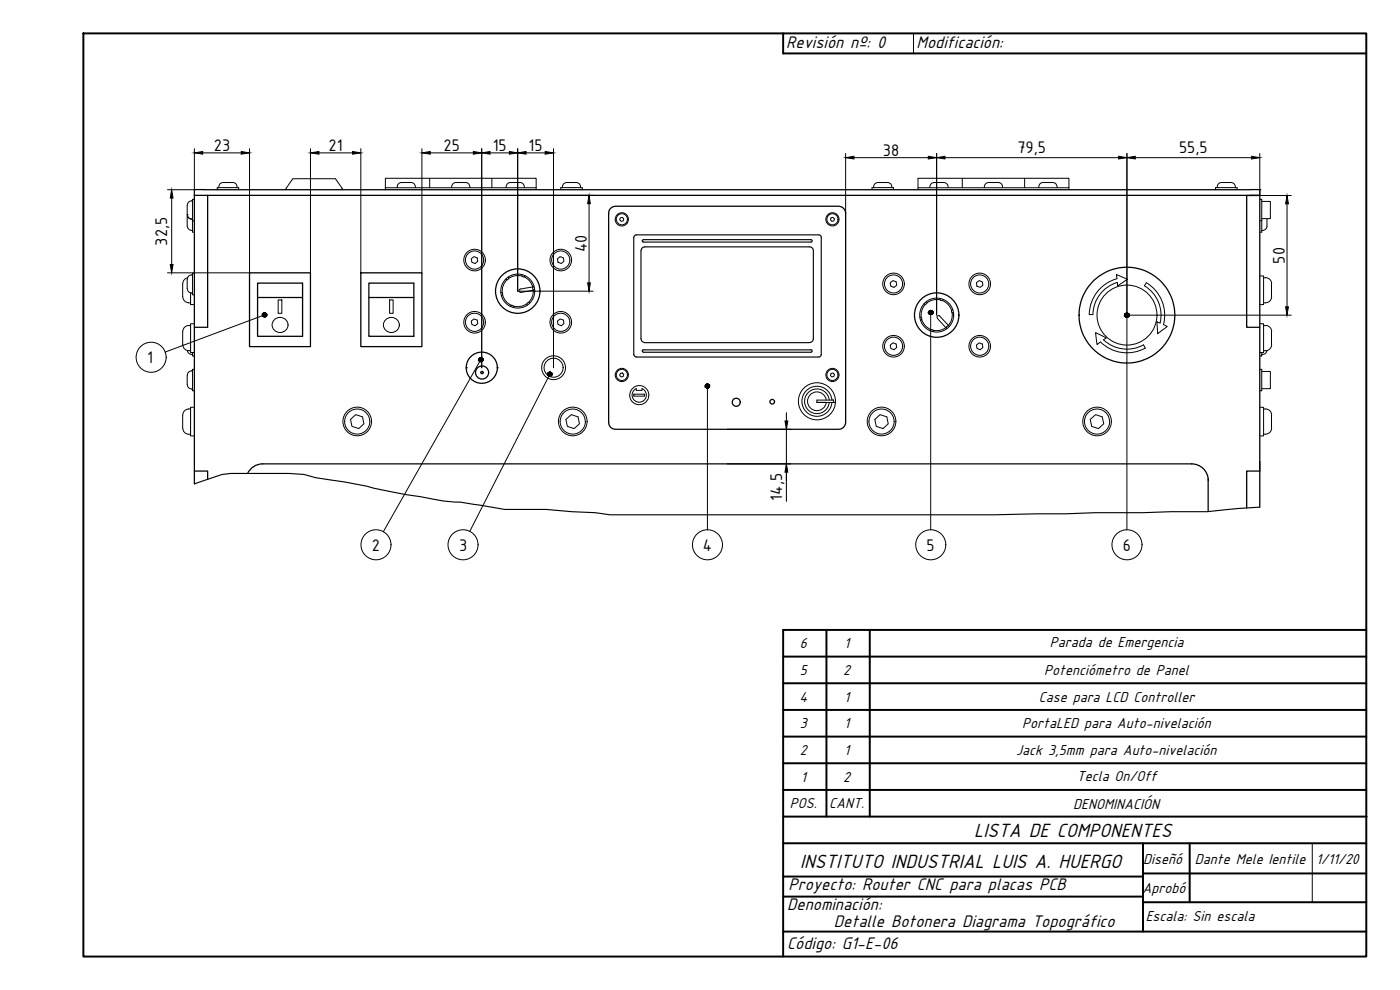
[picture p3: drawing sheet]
<svg xmlns="http://www.w3.org/2000/svg" width="420mm" height="297mm" viewBox="0 0 420 297" stroke-linecap="round" stroke-linejoin="round" font-family="sans-serif">
<!-- layer: 0 -->
<g fill="none" stroke="#000" stroke-width=".59">
<path d="M25 10h385v277h-385zM235 10v6M235 197h175M248 189v56M261 189v56M410 189h-175v98M235 213h175M235 205h175M235 229h175M235 221h175M235 237h175M235 253h175"/>
<path d="M235 245h175M343 253v26.5M357 253v17.7M235 279.5h175M235 269h108M235 263h108M343 270.7h67M343 262.1h67"/>
</g>
<g fill="none" stroke="#000" stroke-width=".3">
<path d="M274.2 10v6M51.5 59.4v20M58.3 44.6v12.3h-8.1M60.8 45.9h11.6M74.9 44.6v37.3h-24.7M93.2 44.6v37.3M95.7 45.9h10.1M108.3 44.6v37.3M126.6 44.6v37.3M129.1 45.9h13M144.6 44.6v65.7M147.1 45.9h5.8"/>
<path d="M155.4 44.6v42.8h22.6M155.4 58.6h22.6M157.9 45.9h5.7M166.1 44.6v65.7M253.8 46v18M256.3 47.3h22.3M281.1 46v48.6M283.6 47.3h52.1M338.2 46v113M340.7 47.3h34.9M378.1 46v12.6M378.1 58.7h9.4"/>
<path d="M176.8 61.1v23.8M386.2 61.2v30.9M54.8 85.1v4M79.4 94.5l-29.9 11.1M279.3 93.8v65.2M338.2 94.6h49.3M144.3 107.9l-29.3 51.7M165 112.3l-24 47.2M212.3 115.9v43.1M56.6 130.3h.6M218.2 128.8h19.1M218.2 139.2h19.1"/>
<path d="M236 123.8v2.5M236 128.8v21.6M393.8 253v17.7M410 245h.1"/>
<circle cx="45.4" cy="107.2" r="4.5"/>
<circle cx="112.8" cy="163.5" r="4.5"/>
<circle cx="139" cy="163.5" r="4.5"/>
<circle cx="212.3" cy="163.5" r="4.5"/>
<circle cx="279.3" cy="163.5" r="4.5"/>
<circle cx="338.2" cy="163.5" r="4.5"/>
</g>
<!-- layer: DIBUJO -->
<path d="M235 16h175" fill="none" stroke="#000" stroke-width=".59"/>
<!-- layer: Visible (ISO) -->
<g fill="none" stroke="#000" stroke-width=".3">
<path d="M58.3 59.8h-.5v9.8M65.2 56.9v-.6h3.2h3.3l-.1 .6M65.7 56.3a1.69 1.69 0 0 1 2.2-1.5h1a1.75 1.75 0 0 1 2.2 1.3v.2M102.7 56.5l-2-2.9h-12.7l-2.1 2.9v.4M115.7 56.9v-3.4h45.2v3.4M115.7 56.3h45.2M119.2 56.3a1.65 1.65 0 0 1 2.2-1.5h1.1a1.67 1.67 0 0 1 2.2 1.5M128.9 53.5v2.8M135.6 56.3a1.67 1.67 0 0 1 2.2-1.5h1a1.67 1.67 0 0 1 2.2 1.5M147.6 53.5v2.8M151.9 56.3a1.67 1.67 0 0 1 2.2-1.5h1.1a1.65 1.65 0 0 1 2.2 1.5M168.3 56.9v-.6h3.2h3.3v.6"/>
<path d="M168.8 56.3a1.67 1.67 0 0 1 2.2-1.5h1a1.67 1.67 0 0 1 2.2 1.5M261.7 56.9v-.6h3.2h3.3l-.1 .6M262.2 56.3a1.69 1.69 0 0 1 2.2-1.5h1a1.75 1.75 0 0 1 2.2 1.3v.2M275.5 56.9v-3.4h45.3v3.4M275.5 56.3h45.3M279.1 56.3a1.67 1.67 0 0 1 2.2-1.5h1a1.65 1.65 0 0 1 2.2 1.5M288.8 53.5v2.8M295.4 56.3a1.69 1.69 0 0 1 2.2-1.5h1.1a1.75 1.75 0 0 1 2.2 1.3v.2M307.5 53.5v2.8M311.8 56.3a1.65 1.65 0 0 1 2.2-1.5h1a1.69 1.69 0 0 1 2.2 1.5M364.8 56.9v-.6h3.2h3.3v.6M365.3 56.3a1.67 1.67 0 0 1 2.2-1.5h1.1a1.67 1.67 0 0 1 2.2 1.5"/>
<path d="M378.1 59.8h.6v9.8M378.1 58.6v.1M56.2 64.5h.1M56.2 61.6v2.9M56.2 64.4a1.29 1.29 0 0 0 1.3 1.3M56.2 64.7l.1 3.5a1.29 1.29 0 0 0 1.2 .9M57.5 69.2h.3M57.5 65.8h.3M57.5 60.3h.3M57.5 60.3a1.29 1.29 0 0 0-1.3 1.3M57.8 66.2h.5M58.3 69.6l-.5 .1"/>
<path d="M141.4 77.7l.8-.7 1 .4 .2 1-.8 .7-1-.4zM167.3 77.7l.8-.7 1 .4 .1 1-.8 .7-.9-.4zM186.2 65.3l.6-.1 .4 .5-.2 .6-.6 .1-.4-.5zM249.4 65.3l.6-.1 .4 .5-.2 .6-.6 .1-.4-.5zM378.1 69.6l.6 .1M378.1 66.2h.6M378.7 60.4h2.6v5.2h-2.6M378.7 69.2h.2M380.2 65.6v2.2a1.29 1.29 0 0 1-1.3 1.3M54.8 99.5l.1 3.9a1.89 1.89 0 0 0 2.3 1.8M54.9 89a1.94 1.94 0 0 0 2.3 1.9M56.3 83.3a1.8 1.8 0 0 0-1.4 1.8"/>
<path d="M56.6 97.7h.6M56.7 97.6a1.8 1.8 0 0 0-1.8 1.8M57.2 87.9v3.5h1.1M57.5 88h.3M57.5 82.5h.3M57.5 82.5a1.29 1.29 0 0 0-1.3 1.3l.1 3.2a1.29 1.29 0 0 0 1.2 .9M58.3 97.1h-1.1v8.7h1.1M58.3 82h-.5v6.5h.5M83.5 90h1.1v4h-1.1zM116.9 90h1.1v4h-1.1zM141.4 96.3l.8-.6 1 .3 .2 1.1-.8 .6-1-.3zM150.3 87.7a.49 .49 0 0 1 .6 .4 .49 .49 0 0 1-.4 .6"/>
<path d="M150.8 88.4l.5 1.2 .7 .9 1.5 1.1M152.2 83.9l-1.1 1.5-.3 1.2-.1 1.2M152.5 83.1a.49 .49 0 0 1 0 .7 .49 .49 0 0 1-.7-.1M153.1 91.9a.49 .49 0 0 1 .7-.3 .49 .49 0 0 1 .3 .7M156.7 82.4a.49 .49 0 0 0 .2 .7 .49 .49 0 0 0 .7-.3M156.7 82.9l-1.8-.2-1.2 .3-1.1 .6M157.3 83.1l1.5 1 .7 1 .4 1.2M158.1 91.1l-1.1 .6-1.1 .3-1.9-.2M159 90.9a.49 .49 0 0 0-.7 0 .49 .49 0 0 0-.1 .7M159.9 86.1l-3.7 .6a.49 .49 0 0 0-.4 .6 .49 .49 0 0 0 .5 .4l3.7-.6M160 86.9v1.2l-.3 1.2-1.1 1.5M160.3 86a.49 .49 0 0 0-.4 .6 .49 .49 0 0 0 .5 .4"/>
<path d="M167.3 96.3l.8-.6 1 .3 .1 1.1-.8 .6-.9-.3zM265.4 85.2a2.73 2.73 0 0 0 2.8 2.7 2.73 2.73 0 0 0 2.7-2.7M265.4 85.2a2.73 2.73 0 0 1 2.8-2.7 2.73 2.73 0 0 1 2.7 2.7M267.2 84.8l.8-.6 .9 .4 .2 1-.8 .6-1-.3zM276 95.2a.49 .49 0 0 1 .6 .3 .49 .49 0 0 1-.3 .6M276.6 95.9l.5 1.1 .8 .9 1.6 1M277.7 91.3l-.7 1-.4 1.1-.1 1.9M278 90.5a.49 .49 0 0 1 0 .7 .49 .49 0 0 1-.7-.1M279.1 99.2a.49 .49 0 0 1 .6-.3 .49 .49 0 0 1 .4 .6M281.3 95.5l2.5 2.8M281.4 95.5a.49 .49 0 0 1 0-.7 .49 .49 0 0 1 .7 0l2.5 2.8M282.1 89.6a.49 .49 0 0 0 .4 .6 .49 .49 0 0 0 .6-.4"/>
<path d="M282.2 90l-1.8-.1-1.2 .4-1 .6M282.8 90.2l1.5 .9 .8 1 .5 1.1M284.1 98.2l-1.1 .6-1.1 .4-1.9-.1M284.9 97.9a.49 .49 0 0 0-.7 0 .49 .49 0 0 0 0 .7M285.7 93.8v1.8l-.5 1.2-.7 1M285.9 92.9a.49 .49 0 0 0-.3 .6 .49 .49 0 0 0 .5 .4M291.3 85.2a2.73 2.73 0 0 0 2.7 2.7 2.73 2.73 0 0 0 2.8-2.7M291.3 85.2a2.73 2.73 0 0 1 2.7-2.7 2.73 2.73 0 0 1 2.8 2.7M293 84.8l.9-.6 .9 .4 .2 1-.8 .6-1-.3zM328 94.4a10.2 10.2 0 0 1 7.3-9.7l.1 1.1 3-2-3.3-1.4 .1 1.2a11.3 11.3 0 0 0-8.3 10.8h1.1M328.8 99.8l3.2 1.6-.8 .6a10.2 10.2 0 0 0 12 1.5l.5 1a11.4 11.4 0 0 1-13.4-1.9l-1.1 .8zM344 84.9a11.2 11.2 0 0 1 5.2 12.5l1.1 .5-2.9 2.2-.2-3.6 1 .4a10.2 10.2 0 0 0-4.7-11.1z"/>
<path d="M378.1 82.8h1.1v8.6h-1.1M378.1 97.1h1.1v8.7h-1.1M379.2 90.9h.6M379.2 97.7h.6M379.2 83.3h.6M379.8 83.3a1.8 1.8 0 0 1 1.8 1.8M379.8 97.6a1.8 1.8 0 0 1 1.8 1.8M381.6 85.1v4M381.6 99.5v3.9M381.6 89a1.8 1.8 0 0 1-1.8 1.8M56.2 112.6v2.8a1.29 1.29 0 0 0 1.3 1.3M56.2 105.2l.6 .9 .7 .2"/>
<path d="M57.5 106.4h.3M57.5 116.7h.3M57.5 111.3h.3M57.5 111.3a1.29 1.29 0 0 0-1.3 1.3M57.8 105.8v1h.5M58.3 110.8h-.5v6.4h.5M184.6 112.5a1.99 1.99 0 0 0 2 2 1.99 1.99 0 0 0 2-2M184.7 112.5a1.97 1.97 0 0 1 1.9-2 1.97 1.97 0 0 1 2 2M186.2 112l.6-.1 .4 .5-.2 .6-.6 .1-.4-.5zM190.2 118.3h3.2v.5h-3.1zM192.7 116.6v.5h-1.8v-.5a2.15 2.15 0 0 0-.8 3.2 2.15 2.15 0 0 0 3.4 .1 2.15 2.15 0 0 0-.8-3.3M247.9 112.5a1.97 1.97 0 0 1 1.9-2 1.97 1.97 0 0 1 2 2"/>
<path d="M247.9 112.5a1.97 1.97 0 0 0 1.9 2 1.97 1.97 0 0 0 2-2M249.4 112l.6-.1 .4 .5-.2 .6-.6 .1-.4-.5zM267.2 103.5l.8-.6 .9 .3 .2 1.1-.8 .6-1-.4zM293 103.5l.9-.6 .9 .3 .2 1.1-.8 .6-1-.4zM378.1 110.8h.6v6.4h-.6M378.7 105.8v1h-.6M378.7 111.4h2.6v5.2h-2.6M378.7 106.4h.2M379.2 105.2h.6M380.2 105.2l-.3 .7-1 .4M381.6 103.4a1.8 1.8 0 0 1-1.8 1.8M54.8 124.5v4"/>
<path d="M54.9 128.5a1.8 1.8 0 0 0 1.8 1.8M57.2 122.7h-.5a1.8 1.8 0 0 0-1.8 1.8M58.3 122.2h-1.1v8.6h1.1M103.4 126.5a3.8 3.8 0 0 0 3.8 3.7 3.8 3.8 0 0 0 3.8-3.7M103.4 126.5a3.8 3.8 0 0 1 3.8-3.8 3.8 3.8 0 0 1 3.8 3.8M105.2 125.8l1.6-1.4 2 .7 .4 2.1-1.5 1.4-2.1-.7zM168.1 126.5a3.8 3.8 0 0 0 3.8 3.7 3.8 3.8 0 0 0 3.8-3.7M168.1 126.5a3.8 3.8 0 0 1 3.8-3.8 3.8 3.8 0 0 1 3.7 3.8M169.8 125.8l1.6-1.4 2.1 .7 .4 2.1-1.6 1.4-2-.7zM245.2 120.7h2.8M248 120a2.81 2.81 0 0 0-4.3-2.1 2.81 2.81 0 0 0-.1 4.8 2.81 2.81 0 0 0 4.3-1.9h1.7M248.9 120a3.7 3.7 0 0 0-5.7-2.7 3.7 3.7 0 0 0 0 6.2 3.7 3.7 0 0 0 5.7-2.7"/>
<path d="M249.7 120a4.5 4.5 0 0 0-6.9-3.4 4.5 4.5 0 0 0 0 7.6 4.5 4.5 0 0 0 6.9-3.4M249.8 120h-4.6v.8h5M249.8 120.7h.4M249.8 120h.4v.8M250.2 120.8h.1M260.8 126.5a3.8 3.8 0 0 0 3.8 3.7 3.8 3.8 0 0 0 3.8-3.7M260.8 126.5a3.8 3.8 0 0 1 3.8-3.8 3.8 3.8 0 0 1 3.8 3.8M262.6 125.8l1.5-1.4 2 .7 .5 2.1-1.6 1.4-2-.7zM325.5 126.5a3.8 3.8 0 0 0 3.7 3.7 3.8 3.8 0 0 0 3.8-3.7M325.5 126.5a3.8 3.8 0 0 1 3.7-3.8 3.8 3.8 0 0 1 3.8 3.8M327.2 125.8l1.6-1.4 2 .7 .5 2.1-1.7 1.4-2-.7zM378.1 122.2h1.1v8.6h-1.1"/>
<path d="M379.2 122.7h.6M379.2 130.3h.6M379.8 122.7a1.8 1.8 0 0 1 1.8 1.8M381.6 124.5v4M381.6 128.4a1.8 1.8 0 0 1-1.8 1.8"/>
<circle cx="142.4" cy="78" r="2.72"/>
<circle cx="142.4" cy="78" r="3.2"/>
<circle cx="168.3" cy="78" r="2.72"/>
<circle cx="168.3" cy="78" r="3.2"/>
<circle cx="186.6" cy="65.8" r="1.98"/>
<circle cx="186.6" cy="65.8" r="1.67"/>
<circle cx="249.8" cy="65.8" r="1.97"/>
<circle cx="249.8" cy="65.8" r="1.67"/>
<circle cx="84.1" cy="97.5" r="2.34"/>
<circle cx="117.5" cy="97.5" r="2.34"/>
<circle cx="142.4" cy="96.7" r="2.71"/>
<circle cx="142.4" cy="96.7" r="3.2"/>
<circle cx="155.4" cy="87.3" r="5.1"/>
<circle cx="168.3" cy="96.7" r="2.71"/>
<circle cx="168.3" cy="96.7" r="3.2"/>
<circle cx="268.2" cy="85.2" r="3.2"/>
<circle cx="281.1" cy="94.5" r="5.1"/>
<circle cx="294" cy="85.2" r="3.2"/>
<circle cx="338.2" cy="94.5" r="9"/>
<circle cx="166.1" cy="110.3" r="3.6"/>
<circle cx="166.1" cy="110.3" r="2.86"/>
<circle cx="186.6" cy="112.5" r="1.67"/>
<circle cx="191.8" cy="118.6" r="2.88"/>
<circle cx="249.8" cy="112.5" r="1.67"/>
<circle cx="268.1" cy="103.9" r="2.72"/>
<circle cx="268.2" cy="103.9" r="3.2"/>
<circle cx="294" cy="103.9" r="2.72"/>
<circle cx="294" cy="103.9" r="3.2"/>
<circle cx="107.2" cy="126.5" r="4.3"/>
<circle cx="171.9" cy="126.5" r="4.3"/>
<circle cx="245.2" cy="120.4" r="5.6"/>
<circle cx="264.6" cy="126.5" r="4.3"/>
<circle cx="329.2" cy="126.5" r="4.3"/>
</g>
<g fill="none" stroke="#000" stroke-width=".38">
<path d="M58.3 56.9v88.3M58.4 58.6h.1M61.2 56.9h314M61.2 56.9h-2.8M62.3 58.6v39.6h-4M102.7 56.5v.4M374.1 58.6v39.6h4M375.2 56.9h2.9M378.1 56.9v84.4h-4v11.1M378.1 58.6l-4 .1M378.1 58.6h-319.8M183.3 62.5l.7-.5 .8-.1h66.8a2.17 2.17 0 0 1 2.2 2.1v62.7a2.1 2.1 0 0 1-2.2 2.1h-66.8a2.03 2.03 0 0 1-2.1-2.1v-62.7l.1-.8z"/>
<path d="M74.9 81.9h18.3v22.1h-18.3zM77.3 84.9h13.5v16h-13.5zM77.3 89.3h13.5M108.3 81.9h18.3v22.1h-18.3zM110.7 84.9h13.5v16h-13.5zM110.7 89.3h13.5M145 111.8l-.3 .3-.4-.3a.36 .36 0 0 1 .3-.4 .36 .36 0 0 1 .4 .4M378.1 138.5v13.7M58.3 141.3h4v2.5M74.3 142a5 5 0 0 1 4.5-2.8h278.8a5 5 0 0 1 5 5M362.6 143.7v9.8"/>
<circle cx="155.4" cy="87.3" r="6.7"/>
<circle cx="281.1" cy="94.5" r="6.7"/>
<circle cx="338.2" cy="94.5" r="14.4"/>
<circle cx="144.6" cy="110.3" r="4.7"/>
<circle cx="144.7" cy="111.8" r="1.97"/>
<circle cx="221" cy="120.7" r="1.21"/>
<circle cx="231.8" cy="120.5" r=".7"/>
</g>
<g fill="#000">
<circle cx="378.1" cy="56.9" r=".19"/>
<circle cx="139.9" cy="110.3" r=".19"/>
<circle cx="149.2" cy="110.3" r=".19"/>
</g>
<path d="M190.2 71.2v35.2M192.9 74.3l.6-.2h49.5l.6 .2 .5 .9v26.4l-.2 .7-.9 .5h-49.5l-.6-.2-.5-1v-26.4zM193.1 71.9h50.3l.4 .4-.4 .3h-50.3M193.1 71.9l-.4 .4 .4 .3M245.7 70.5h-54.8l-.4 .2-.3 .5M245.8 70.5l.5 .2 .2 .5v35.2l-.2 .5-.5 .2M190.2 106.4l.3 .5 .4 .2M190.9 107.1h54.8M193.1 105l50.3-.1 .4 .4-.4 .3M193.1 105.7h50.3M193.1 104.9l-.4 .4 .4 .3" fill="none" stroke="#000" stroke-width=".34"/>
<!-- layer: 0 -->
<path d="M58.3 145.2l8.4-2.8 2.5-.3h17.6l4.4 .3 3.5 .9a188.7 188.7 0 0 1 22.4 4.2l9.2 1.5a49.8 49.8 0 0 0 11.8 1.7l13.4 2.2h12.4l7.7 .6 7 .3 4.4 .7h115.5l21.3-.3 9-.4 33.4-.3 9.6-.9 6.3-.4" fill="none" stroke="#000" stroke-width=".34"/>
<g fill="#000" stroke="#000" stroke-width=".3">
<path d="M51.5 56.9l.4 2.5h-.8zM58.3 45.9l2.5-.4v.8zM72.4 45.5l2.5 .4-2.5 .4zM93.2 45.9l2.5-.4v.8zM105.8 45.5l2.5 .4-2.5 .4zM126.6 45.9l2.5-.4v.8zM142.1 45.5l2.5 .4-2.5 .4zM144.6 45.9l2.5-.4v.8zM152.9 45.5l2.5 .4-2.5 .4zM155.4 45.9l2.5-.4v.8zM163.6 45.5l2.5 .4-2.5 .4zM253.8 47.3l2.5-.4v.8z"/>
<path d="M278.6 46.9l2.5 .4-2.5 .4zM281.1 47.3l2.5-.4v.8zM335.7 46.9l2.5 .4-2.5 .4zM338.2 47.3l2.5-.4v.8zM375.6 46.9l2.5 .4-2.5 .4zM51.1 79.4h.8l-.4 2.5zM176.8 58.6l.4 2.5h-.8zM386.2 58.7l.5 2.5h-.9zM176.4 84.9h.8l-.4 2.5zM385.8 92.1h.9l-.5 2.5zM235.6 126.3h.8l-.4 2.5zM236 139.2l.4 2.5h-.8z"/>
</g>
<!-- layer: Symbol (ISO) -->
<g fill="none" stroke="#000" stroke-width=".3">
<circle cx="79.4" cy="94.5" r=".61"/>
<circle cx="279.3" cy="93.7" r=".61"/>
<circle cx="338.2" cy="94.5" r=".61"/>
<circle cx="144.3" cy="107.9" r=".61"/>
<circle cx="165" cy="112.3" r=".61"/>
<circle cx="212.3" cy="115.8" r=".61"/>
</g>
<g fill="#000" stroke="#000" stroke-width=".3">
<path d="M79.3 95.1h.2zM279.2 94.3h.2zM279.2 93.2h.2zM338.1 95.2h.2zM338.1 94h.2zM144.2 108.5h.2zM144.2 107.3h.2zM164.9 112.8h.2zM164.9 111.7h.2zM212.2 116.4h.2zM212.2 116.4h.1z"/>
<path d="M79.3 93.9h.2zM79.3 93.9h.2z"/>
<path d="M79.3 93.9h.3zM79.2 93.9h.4z"/>
<path d="M79.2 93.9h.5zM79.2 93.9h.5z"/>
<path d="M79.2 95h.4zM79.2 95l.3 .1z"/>
<path d="M79.2 93.9l.5 .1zM79.2 93.9l.5 .1z"/>
<path d="M79.2 95h.5zM79.2 95h.4z"/>
<path d="M79.1 94h.7zM79.1 94h.7z"/>
<path d="M79.1 95h.6zM79.1 95h.6z"/>
<path d="M79.1 94h.7zM79 94h.8z"/>
<path d="M79.1 94.9h.7zM79.1 94.9l.6 .1z"/>
<path d="M79 94l.8 .1zM79 94l.8 .1z"/>
<path d="M79 94.9h.8zM79 94.9h.8z"/>
<path d="M79 94.1h.9zM79 94.1h.9z"/>
<path d="M79 94.9h.8zM79 94.9h.8z"/>
<path d="M79 94.1h.9zM79 94.1h.9z"/>
<path d="M79 94.9h.9zM79 94.9h.8z"/>
<path d="M78.9 94.1l1 .1zM78.9 94.2h1z"/>
<path d="M78.9 94.2l1.1 .1zM78.9 94.2l1.1 .1z"/>
<path d="M78.9 94.7l1 .1zM78.9 94.7l1 .1z"/>
<path d="M78.9 94.8h1zM78.9 94.8l1 .1z"/>
<path d="M78.9 94.3h1.1zM78.9 94.3h1.1z"/>
<path d="M78.8 94.3h1.2zM78.8 94.3h1.2z"/>
<path d="M78.8 94.6l1.2 .1zM78.8 94.6l1.2 .1z"/>
<path d="M78.9 94.7h1.1zM78.9 94.7h1z"/>
<path d="M78.8 94.3l1.2 .1zM78.8 94.3l1.2 .1z"/>
<path d="M78.8 94.4l1.2 .1zM78.8 94.4l1.2 .1z"/>
<path d="M78.8 94.5h1.2zM78.8 94.5h1.2z"/>
<path d="M78.8 94.5l1.2 .1zM78.8 94.5l1.2 .1z"/>
<path d="M78.8 94.6h1.2zM78.8 94.6h1.2z"/>
<path d="M279.2 94.3l.2 .1zM279.2 94.4h.2z"/>
<path d="M279.2 94.3l.2 .1zM279.2 94.4h.2z"/>
<path d="M279.2 93.2h.2zM279.2 93.2h.2z"/>
<path d="M279.2 93.2h.2zM279.2 93.2h.2z"/>
<path d="M279.2 93.2h.3zM279.1 93.2h.4z"/>
<path d="M279.2 93.2h.3zM279.1 93.2h.4z"/>
<path d="M279.1 93.2h.5zM279.1 93.2h.5z"/>
<path d="M279.1 94.3h.4zM279.1 94.3h.3z"/>
<path d="M279.1 93.2h.5zM279.1 93.2h.5z"/>
<path d="M279.1 94.3h.4zM279.1 94.3h.3z"/>
<path d="M279.1 93.2h.5zM279 93.2h.6z"/>
<path d="M279.1 94.3h.5zM279.1 94.3h.4z"/>
<path d="M279.1 93.2h.5zM279 93.2h.6z"/>
<path d="M279.1 94.3h.5zM279.1 94.3h.4z"/>
<path d="M279 93.2l.7 .1zM279 93.2l.7 .1z"/>
<path d="M279 94.3h.6zM279 94.3h.6z"/>
<path d="M279 93.2l.7 .1zM279 93.2l.7 .1z"/>
<path d="M279 94.3h.6zM279 94.3h.6z"/>
<path d="M279 93.3h.7zM279 93.3h.7z"/>
<path d="M279 94.3h.7zM279 94.3h.6z"/>
<path d="M279 93.3h.7zM279 93.3h.7z"/>
<path d="M279 94.3h.7zM279 94.3h.6z"/>
<path d="M278.9 93.3l.8 .1zM278.9 93.3l.8 .1z"/>
<path d="M278.9 94.2h.8zM278.9 94.2l.8 .1z"/>
<path d="M278.9 93.3l.8 .1zM278.9 93.3l.8 .1z"/>
<path d="M278.9 94.2h.8zM278.9 94.2l.8 .1z"/>
<path d="M278.9 93.4h.9zM278.9 93.4h.9z"/>
<path d="M278.9 94.2h.8zM278.9 94.2h.8z"/>
<path d="M278.9 93.4h.9zM278.9 93.4h.9z"/>
<path d="M278.9 94.2h.8zM278.9 94.2h.8z"/>
<path d="M278.8 93.4l1 .1zM278.8 93.4l1 .1z"/>
<path d="M278.8 94.1h1zM278.8 94.1l.9 .1z"/>
<path d="M278.8 93.4l1 .1zM278.8 93.4l1 .1z"/>
<path d="M278.8 94.1h1zM278.8 94.1l.9 .1z"/>
<path d="M278.8 93.5h1.1zM278.8 93.5h1.1z"/>
<path d="M278.8 94.1h1zM278.8 94.1h1z"/>
<path d="M278.8 93.5h1.1zM278.8 93.5h1.1z"/>
<path d="M278.8 94.1h1zM278.8 94.1h1z"/>
<path d="M278.8 93.5h1.1zM278.8 93.5h1.1z"/>
<path d="M278.8 93.5l1.1 .1zM278.8 93.5l1.1 .1z"/>
<path d="M278.8 94l1.1 .1zM278.8 94l1.1 .1z"/>
<path d="M278.8 94.1h1.1zM278.8 94.1h1z"/>
<path d="M278.8 93.5h1.1zM278.8 93.5h1.1z"/>
<path d="M278.8 93.5l1.1 .1zM278.8 93.5l1.1 .1z"/>
<path d="M278.8 94l1.1 .1zM278.8 94l1.1 .1z"/>
<path d="M278.8 94.1h1.1zM278.8 94.1h1z"/>
<path d="M278.8 93.6l1.1 .1zM278.8 93.6l1.1 .1z"/>
<path d="M278.7 93.7h1.2zM278.7 93.7h1.2z"/>
<path d="M278.7 93.7l1.2 .1zM278.7 93.7l1.2 .1z"/>
<path d="M278.7 93.8h1.2zM278.7 93.8h1.2z"/>
<path d="M278.7 93.8l1.2 .1zM278.7 93.8l1.2 .1z"/>
<path d="M278.7 93.9h1.2zM278.7 93.9h1.2z"/>
<path d="M278.8 93.9h1.1zM278.8 93.9l1.1 .1z"/>
<path d="M278.8 93.6l1.1 .1zM278.8 93.6l1.1 .1z"/>
<path d="M278.7 93.7h1.2zM278.7 93.7h1.2z"/>
<path d="M278.7 93.7l1.2 .1zM278.7 93.7l1.2 .1z"/>
<path d="M278.7 93.8h1.2zM278.7 93.8h1.2z"/>
<path d="M278.7 93.8l1.2 .1zM278.7 93.8l1.2 .1z"/>
<path d="M278.7 93.9h1.2zM278.7 93.9h1.2z"/>
<path d="M278.8 93.9h1.1zM278.8 93.9l1.1 .1z"/>
<path d="M338.1 95.2h.2zM338.1 95.2h.2z"/>
<path d="M338.1 95.2h.2zM338.1 95.2h.2z"/>
<path d="M338.1 94h.2zM338.1 94h.2z"/>
<path d="M338.1 94h.2zM338.1 94h.2z"/>
<path d="M338.1 94h.3zM338 94h.4z"/>
<path d="M338.1 94h.3zM338 94h.4z"/>
<path d="M338 94h.5zM337.9 94h.6z"/>
<path d="M338 95.1h.4zM338 95.1l.3 .1z"/>
<path d="M338 94h.5zM337.9 94h.6z"/>
<path d="M338 95.1h.4zM338 95.1l.3 .1z"/>
<path d="M337.9 94l.6 .1zM337.9 94l.6 .1z"/>
<path d="M337.9 95.1h.6zM337.9 95.1h.5z"/>
<path d="M337.9 94l.6 .1zM337.9 94l.6 .1z"/>
<path d="M337.9 95.1h.6zM337.9 95.1h.5z"/>
<path d="M337.9 94.1h.6zM337.9 94.1h.6z"/>
<path d="M337.9 95.1h.6zM337.9 95.1h.6z"/>
<path d="M337.9 94.1h.6zM337.9 94.1h.6z"/>
<path d="M337.9 95.1h.6zM337.9 95.1h.6z"/>
<path d="M337.9 94.1h.7zM337.9 94.1h.7z"/>
<path d="M337.9 95h.6zM337.9 95l.6 .1z"/>
<path d="M337.9 94.1h.7zM337.9 94.1h.7z"/>
<path d="M337.9 95h.6zM337.9 95l.6 .1z"/>
<path d="M337.8 94.1h.8zM337.8 94.1h.8z"/>
<path d="M337.8 95h.8zM337.8 95h.7z"/>
<path d="M337.8 94.1h.8zM337.8 94.1h.8z"/>
<path d="M337.8 95h.8zM337.8 95h.7z"/>
<path d="M337.8 94.1l.9 .1zM337.8 94.1l.9 .1z"/>
<path d="M337.8 95h.8zM337.8 95h.8z"/>
<path d="M337.8 94.1l.9 .1zM337.8 94.1l.9 .1z"/>
<path d="M337.8 95h.8zM337.8 95h.8z"/>
<path d="M337.7 94.2h1zM337.7 94.2h1z"/>
<path d="M337.7 94.9h1zM337.7 94.9l.9 .1z"/>
<path d="M337.7 94.2h1zM337.7 94.2h1z"/>
<path d="M337.7 94.9h1zM337.7 94.9l.9 .1z"/>
<path d="M337.7 94.2l1.1 .1zM337.7 94.2l1.1 .1z"/>
<path d="M337.7 94.9h1zM337.7 94.9h1z"/>
<path d="M337.7 94.2l1.1 .1zM337.7 94.2l1.1 .1z"/>
<path d="M337.7 94.9h1zM337.7 94.9h1z"/>
<path d="M337.7 94.3h1.1zM337.7 94.3h1.1z"/>
<path d="M337.7 94.3l1.1 .1zM337.7 94.3l1.1 .1z"/>
<path d="M337.7 94.8h1.1zM337.7 94.8h1.1z"/>
<path d="M337.7 94.8h1.1zM337.7 94.8l1 .1z"/>
<path d="M337.7 94.3h1.1zM337.7 94.3h1.1z"/>
<path d="M337.7 94.3l1.1 .1zM337.7 94.3l1.1 .1z"/>
<path d="M337.7 94.8h1.1zM337.7 94.8h1.1z"/>
<path d="M337.7 94.8h1.1zM337.7 94.8l1 .1z"/>
<path d="M337.6 94.4h1.2zM337.6 94.4h1.2z"/>
<path d="M337.6 94.4l1.2 .1zM337.6 94.4l1.2 .1z"/>
<path d="M337.6 94.5l1.2 .1zM337.6 94.5l1.2 .1z"/>
<path d="M337.6 94.6h1.2zM337.6 94.6h1.2z"/>
<path d="M337.6 94.6l1.2 .1zM337.6 94.6l1.2 .1z"/>
<path d="M337.6 94.7h1.2zM337.6 94.7h1.2z"/>
<path d="M337.6 94.7h1.2zM337.6 94.7l1.2 .1z"/>
<path d="M337.6 94.4h1.2zM337.6 94.4h1.2z"/>
<path d="M337.6 94.4l1.2 .1zM337.6 94.4l1.2 .1z"/>
<path d="M337.6 94.5l1.2 .1zM337.6 94.5l1.2 .1z"/>
<path d="M337.6 94.6h1.2zM337.6 94.6h1.2z"/>
<path d="M337.6 94.6l1.2 .1zM337.6 94.6l1.2 .1z"/>
<path d="M337.6 94.7h1.2zM337.6 94.7h1.2z"/>
<path d="M337.6 94.7h1.2zM337.6 94.7l1.2 .1z"/>
<path d="M144.2 108.5h.2zM144.2 108.5h.2z"/>
<path d="M144.2 107.3h.2zM144.2 107.3h.2z"/>
<path d="M144.2 107.3h.3zM144.1 107.3h.4z"/>
<path d="M144.1 107.3l.5 .1zM144.1 107.3l.5 .1z"/>
<path d="M144.1 108.5h.4zM144.1 108.5h.3z"/>
<path d="M144.1 107.4h.5zM144 107.4h.6z"/>
<path d="M144.1 108.4h.5zM144.1 108.4l.4 .1z"/>
<path d="M144 107.4h.7zM144 107.4h.7z"/>
<path d="M144 108.4h.6zM144 108.4h.6z"/>
<path d="M144 107.4l.7 .1zM144 107.4l.7 .1z"/>
<path d="M144 108.4h.7zM144 108.4h.6z"/>
<path d="M143.9 107.5h.8zM143.9 107.5h.8z"/>
<path d="M143.9 108.4h.8zM143.9 108.4h.8z"/>
<path d="M143.9 107.5l.9 .1zM143.8 107.6h1z"/>
<path d="M143.9 108.3h.8zM143.9 108.3l.8 .1z"/>
<path d="M143.8 107.6h1zM143.8 107.6h1z"/>
<path d="M143.8 108.3h1zM143.8 108.3h.9z"/>
<path d="M143.8 107.6h1.1zM143.8 107.6h1.1z"/>
<path d="M143.8 108.2h1zM143.8 108.2l1 .1z"/>
<path d="M143.8 107.6l1.1 .1zM143.8 107.6l1.1 .1z"/>
<path d="M143.8 107.7h1.1zM143.7 107.7h1.2z"/>
<path d="M143.8 108.1l1.1 .1zM143.8 108.1l1.1 .1z"/>
<path d="M143.8 108.2h1.1zM143.8 108.2h1z"/>
<path d="M143.7 107.7l1.2 .1zM143.7 107.7l1.2 .1z"/>
<path d="M143.7 107.8l1.2 .1zM143.7 107.8l1.2 .1z"/>
<path d="M143.7 107.9h1.2zM143.7 107.9h1.2z"/>
<path d="M143.7 107.9l1.2 .1zM143.7 107.9l1.2 .1z"/>
<path d="M143.7 108h1.2zM143.7 108h1.2z"/>
<path d="M143.7 108l1.2 .1zM143.7 108l1.2 .1z"/>
<path d="M143.7 108.1h1.2zM143.7 108.1h1.2z"/>
<path d="M164.9 112.8l.2 .1zM164.9 112.9h.2z"/>
<path d="M164.9 111.7h.2zM164.9 111.7h.2z"/>
<path d="M164.9 111.7h.3zM164.8 111.7h.4z"/>
<path d="M164.8 111.7h.5zM164.8 111.7h.5z"/>
<path d="M164.8 112.8h.4zM164.8 112.8h.3z"/>
<path d="M164.8 111.7h.5zM164.7 111.7h.6z"/>
<path d="M164.8 112.8h.5zM164.8 112.8h.4z"/>
<path d="M164.7 111.7l.7 .1zM164.7 111.7l.7 .1z"/>
<path d="M164.7 112.8h.6zM164.7 112.8h.6z"/>
<path d="M164.7 111.8h.7zM164.7 111.8h.7z"/>
<path d="M164.7 112.8h.7zM164.7 112.8h.6z"/>
<path d="M164.6 111.8l.8 .1zM164.6 111.8l.8 .1z"/>
<path d="M164.6 112.7h.8zM164.6 112.7l.8 .1z"/>
<path d="M164.6 111.9h.9zM164.6 111.9h.9z"/>
<path d="M164.6 112.7h.8zM164.6 112.7h.8z"/>
<path d="M164.5 111.9l1 .1zM164.5 111.9l1 .1z"/>
<path d="M164.5 112.6h1zM164.5 112.6l.9 .1z"/>
<path d="M164.5 112h1zM164.5 112h1z"/>
<path d="M164.5 112h1.1zM164.5 112h1.1z"/>
<path d="M164.5 112.6h1zM164.5 112.6h1z"/>
<path d="M164.5 112.6h1zM164.5 112.6h1z"/>
<path d="M164.5 112l1.1 .1zM164.5 112l1.1 .1z"/>
<path d="M164.4 112.1l1.2 .1zM164.4 112.1l1.2 .1z"/>
<path d="M164.4 112.5h1.2zM164.4 112.5h1.2z"/>
<path d="M164.5 112.5h1.1zM164.5 112.5l1 .1z"/>
<path d="M164.4 112.2h1.2zM164.4 112.2h1.2z"/>
<path d="M164.4 112.2l1.2 .1zM164.4 112.2l1.2 .1z"/>
<path d="M164.4 112.3h1.2zM164.4 112.3h1.2z"/>
<path d="M164.4 112.3l1.2 .1zM164.4 112.3l1.2 .1z"/>
<path d="M164.4 112.4h1.2zM164.4 112.4l1.2 .1z"/>
<path d="M212.2 115.3h.2zM212.2 115.3h.2z"/>
<path d="M212.2 115.3h.3zM212.1 115.3h.4z"/>
<path d="M212.1 115.3h.5zM212.1 115.3h.5z"/>
<path d="M212.1 116.4h.4zM212.1 116.4h.3z"/>
<path d="M212 115.3h.6zM212 115.3h.6z"/>
<path d="M212 116.4h.6zM212 116.4h.5z"/>
<path d="M212 115.3h.6zM212 115.3h.6z"/>
<path d="M212 116.4h.6zM212 116.4h.6z"/>
<path d="M212 115.3l.7 .1zM212 115.3l.7 .1z"/>
<path d="M212 116.3h.6zM212 116.3l.6 .1z"/>
<path d="M211.9 115.4h.8zM211.9 115.4h.8z"/>
<path d="M211.9 116.3h.8zM211.9 116.3h.7z"/>
<path d="M211.9 115.4l.9 .1zM211.9 115.4l.9 .1z"/>
<path d="M211.9 116.3h.8zM211.9 116.3h.8z"/>
<path d="M211.8 115.5h1zM211.8 115.5h1z"/>
<path d="M211.8 116.2h1zM211.8 116.2l.9 .1z"/>
<path d="M211.8 115.5l1 .1zM211.8 115.5l1 .1z"/>
<path d="M211.8 115.6h1.1zM211.8 115.6h1.1z"/>
<path d="M211.8 116.1h1zM211.8 116.1h1z"/>
<path d="M211.8 116.1h1zM211.8 116.1l1 .1z"/>
<path d="M211.8 115.6l1.1 .1zM211.8 115.6l1.1 .1z"/>
<path d="M211.7 115.7h1.2zM211.7 115.7h1.2z"/>
<path d="M211.7 116l1.2 .1zM211.7 116l1.2 .1z"/>
<path d="M211.8 116.1h1.1zM211.8 116.1h1z"/>
<path d="M211.7 115.7l1.2 .1zM211.7 115.7l1.2 .1z"/>
<path d="M211.7 115.8l1.2 .1zM211.7 115.8l1.2 .1z"/>
<path d="M211.7 115.9h1.2zM211.7 115.9h1.2z"/>
<path d="M211.7 115.9h1.2zM211.7 115.9h1.2z"/>
<path d="M211.7 115.9h1.2zM211.7 115.9l1.2 .1z"/>
</g>
<g font-size="6.4">
<text x="292.4" y="251.1">LISTA DE COMPONENTES</text>
<text x="240.2" y="260.3">INSTITUTO INDUSTRIAL LUIS A. HUERGO</text>
</g>
<g font-size="5.6">
<text x="236" y="14.3">Revisión nº: 0</text>
<text x="275.1" y="14.3">Modificación:</text>
<text x="236.7" y="267.1">Proyecto: Router CNC para placas PCB</text>
<text x="236.3" y="273.1">Denominación:</text>
<text x="250.3" y="278">Detalle Botonera Diagrama Topográfico</text>
<text x="236.2" y="284.8">Código: G1-E-06</text>
</g>
<g font-size="5.4">
<text x="64.2" y="45.2">23</text>
<text x="98.6" y="45.2">21</text>
<text x="133.1" y="45.2">25</text>
<text x="147.9" y="45.2">15</text>
<text x="158.6" y="45.2">15</text>
<text x="265" y="46.7">38</text>
<text x="305.4" y="46">79,5</text>
<text x="353.9" y="46">55,5</text>
<text x="50.2" y="73.7" transform="rotate(-90 50.2 73.7)">32,5</text>
<text x="176.1" y="75.6" transform="rotate(-90 176.1 75.6)">40</text>
<text x="385.6" y="79.1" transform="rotate(-90 385.6 79.1)">50</text>
<text x="44.2" y="109">1</text>
<text x="234.7" y="150.2" transform="rotate(-90 234.7 150.2)">14,5</text>
<text x="111.6" y="165.3">2</text>
<text x="137.8" y="165.3">3</text>
<text x="210.9" y="165.3">4</text>
<text x="278" y="165.3">5</text>
<text x="336.9" y="165.3">6</text>
</g>
<g font-size="4.8">
<text x="240.1" y="194.5">6</text>
<text x="253.4" y="194.5">1</text>
<text x="315" y="194">Parada de Emergencia</text>
<text x="240.1" y="202.6">5</text>
<text x="253.1" y="202.5">2</text>
<text x="313.4" y="202.5">Potenciómetro de Panel</text>
<text x="239.9" y="210.6">4</text>
<text x="253.4" y="210.5">1</text>
<text x="311.7" y="210.6">Case para LCD Controller</text>
<text x="240.1" y="218.6">3</text>
<text x="253.4" y="218.5">1</text>
<text x="306.7" y="218.5">PortaLED para Auto-nivelación</text>
<text x="240.1" y="226.6">2</text>
<text x="253.4" y="226.5">1</text>
<text x="305" y="226.6">Jack 3,5mm para Auto-nivelación</text>
<text x="240.4" y="234.6">1</text>
<text x="253.1" y="234.5">2</text>
<text x="323.1" y="234.5">Tecla On/Off</text>
<text x="237.1" y="242.6">POS.</text>
<text x="248.9" y="242.5">CANT.</text>
<text x="322.1" y="242.7">DENOMINACIÓN</text>
<text x="343.1" y="259.3">Diseñó</text>
<text x="358.6" y="259.3">Dante Mele Ientile</text>
<text x="395" y="259.2">1/11/20</text>
<text x="342.9" y="267.9">Aprobó</text>
<text x="343.8" y="276.4">Escala: Sin escala</text>
</g>
</svg>
